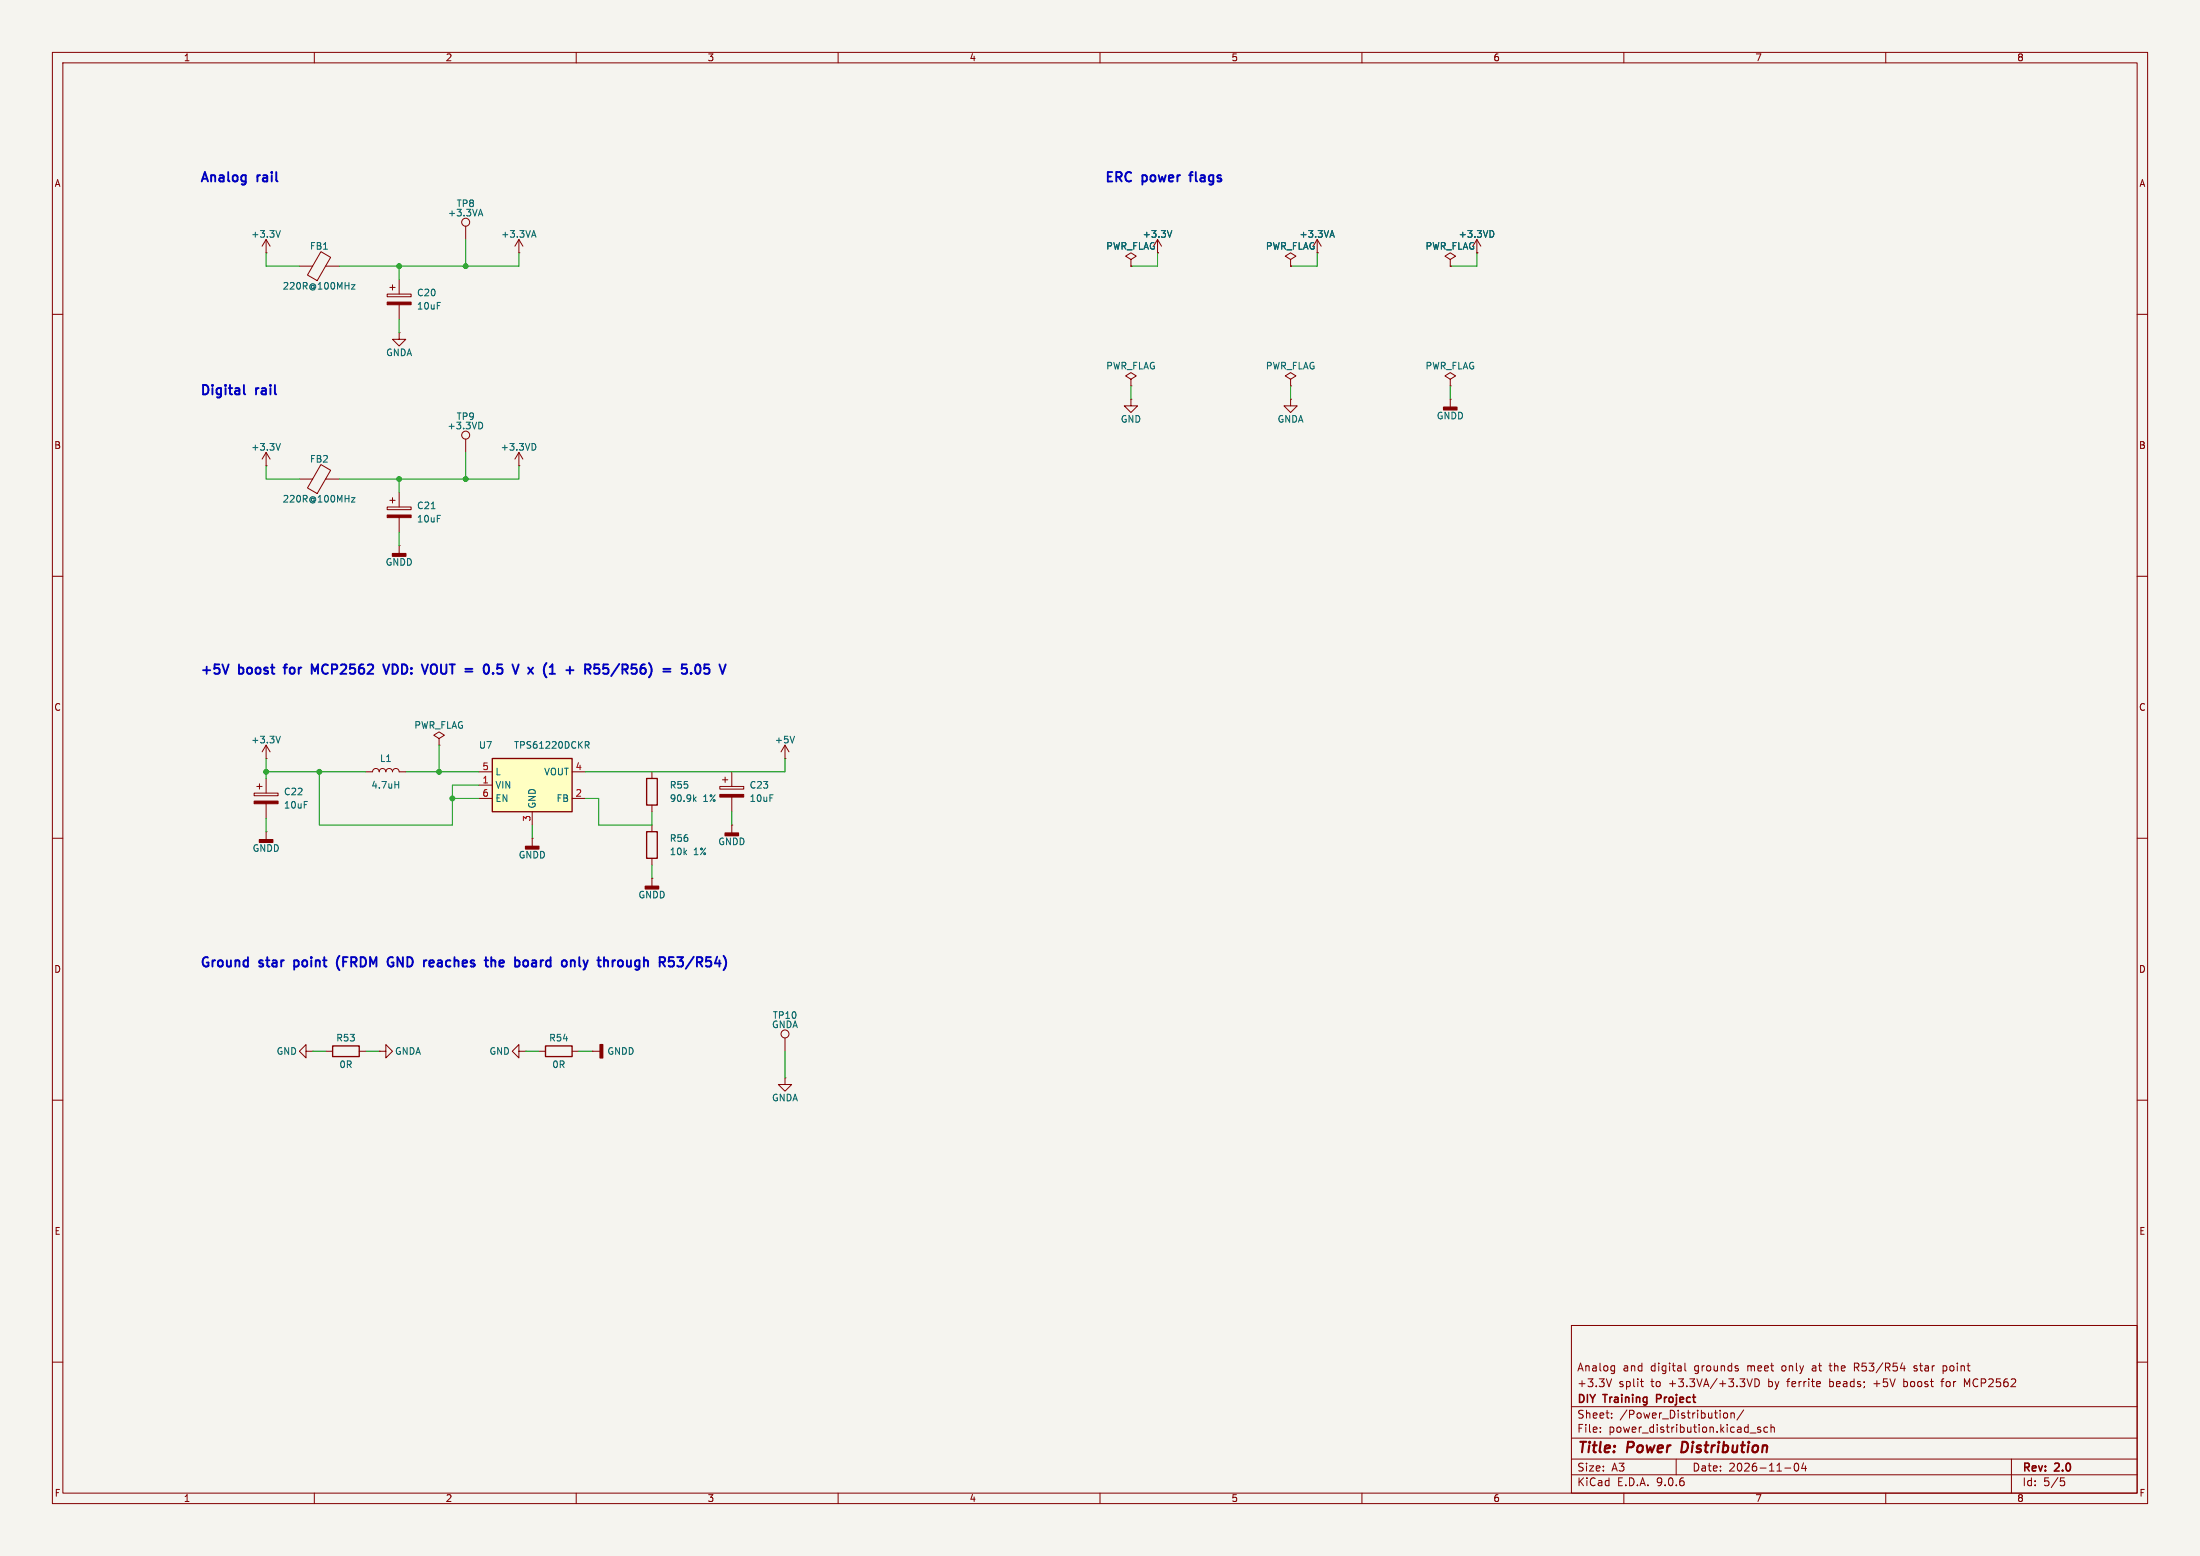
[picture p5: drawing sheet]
<svg xmlns="http://www.w3.org/2000/svg" width="420mm" height="297mm" viewBox="0 0 420 297" stroke-linecap="round" stroke-linejoin="round" font-family="sans-serif">
<path d="M0 0h420v297h-420z" fill="#f5f4ef" stroke="#f5f4ef" stroke-width=".19"/>
<g fill="none" stroke="#840000" stroke-width=".19">
<path d="M10 10h400v277h-400zM12 12h396v273h-396zM60 10v2M110 10v2M160 10v2M210 10v2M260 10v2M310 10v2M360 10v2M50.8 48.3h.1M50.8 45.7v2.6M50.8 45.7l-.8 1.3"/>
<path d="M50.8 45.7l.8 1.3M57.1 50.8h2.6M61.3 48l1.8 1.1-2.5 4.5-1.9-1.1zM62.2 50.8h2.6M73.9 56.1h4.6v.5h-4.6zM74.4 54.9h1M74.9 54.4v1M76.2 53.3v2.8M76.2 58.2v2.8M88.9 43.2v2.5M99.1 48.3h.1M99.1 45.7v2.6"/>
<path d="M99.1 45.7l-.8 1.3M99.1 45.7l.7 1.3M215.9 49.5l1-.6-1-.6-1 .6 1 .6v1.3M215.9 50.8h.1M221 45.7l-.8 1.3M221 45.7l.7 1.3M221 45.7v2.6M251.5 45.7l-.8 1.3M251.5 45.7l.7 1.3M251.5 45.7v2.6M276.9 49.5l1-.6-1-.6-1.1 .6 1.1 .6v1.3M276.9 50.8h.1"/>
<path d="M10 60h2M76.2 63.5v1.3h1.3l-1.3 1.2-1.3-1.2h1.3M76.2 63.5h.1M215.9 72.4l1-.6-1-.7-1 .7 1 .6v1.3M215.9 73.7h.1M215.9 76.2v1.3h1.3l-1.3 1.2-1.3-1.2h1.3M215.9 76.2h.1M246.4 72.4l1-.6-1-.7-1 .7 1 .6v1.3M246.4 73.7h.1M246.4 76.2v1.3h1.2l-1.2 1.2-1.3-1.2h1.3M246.4 76.2h.1M276.9 72.4l1-.6-1-.7-1.1 .7 1.1 .6v1.3"/>
<path d="M276.9 73.7h.1M408 60h2M50.8 88.9h.1M50.8 86.4v2.5M50.8 86.4l-.8 1.2M50.8 86.4l.8 1.2M57.1 91.4h2.6M61.3 88.7l1.8 1.1-2.5 4.4-1.9-1.1zM62.2 91.4h2.6M73.9 96.8h4.6v.5h-4.6zM74.4 95.5h1M74.9 95v1"/>
<path d="M76.2 94v2.8M76.2 98.8v2.8M88.9 83.8v2.6M99.1 88.9h.1M99.1 86.4l-.8 1.2M99.1 86.4l.7 1.2M99.1 86.4v2.5M10 110h2M76.2 104.1h.1M76.2 104.1v1.6M408 110h2M10 160h2"/>
<path d="M48.5 151.4h4.6v.5h-4.6zM49 150.1h1M49.5 149.6v1M50.8 144.8h.1M50.8 158.8h.1M50.8 142.2v2.6M50.8 148.6v2.8M50.8 153.4v2.8M50.8 158.8v1.5M50.8 142.2l-.8 1.3M50.8 142.2l.8 1.3M69.8 147.3h1.3a.64 .64 0 0 1 .7-.6 .64 .64 0 0 1 .6 .6 .64 .64 0 0 1 .6-.6 .64 .64 0 0 1 .7 .6 .64 .64 0 0 1 .6-.6 .64 .64 0 0 1 .6 .6 .64 .64 0 0 1 .7-.6 .64 .64 0 0 1 .6 .6h1.3"/>
<path d="M83.8 141l1-.7-1-.6-1 .6 1 .7v1.2M83.8 142.2h.1M124.5 147.3v1.3M124.5 153.7v1.2M137.4 150.1h4.6v.5h-4.6zM137.9 148.8h1M138.4 148.3v1.1M139.7 157.5h.1M139.7 147.3v2.8M139.7 152.1v2.8M139.7 157.5v1.5M149.9 144.8h.1"/>
<path d="M149.9 142.2l-.8 1.3M149.9 142.2l.7 1.3M149.9 142.2v2.6M408 160h2M101.6 160h.1M101.6 160v1.5M124.5 167.6h.1M124.5 167.6v1.6M149.9 198.1v2.6M10 210h2M58.4 200.7v-1.3l-1.3 1.3 1.3 1.2v-1.2h1.3M59.7 200.7h.1"/>
<path d="M62.2 200.7h1.3M68.6 200.7h1.2M72.4 200.7h1.3v-1.3l1.2 1.3-1.2 1.2v-1.2M72.4 200.7h.1M99.1 200.7v-1.3l-1.3 1.3 1.3 1.2v-1.2h1.2M100.3 200.7h.1M102.9 200.7h1.2M109.2 200.7h1.3M113 200.7h.1M113 200.7h1.6M149.9 205.7v1.3h1.2l-1.2 1.3-1.3-1.3h1.3M149.9 205.7h.1"/>
<path d="M408 210h2M300 253h108v32h-108zM10 260h2M300 278.5h108M300 274.5h108M300 268.5h108M305.5 273.2v.2M305.5 272.5v.1M307.7 270.5v.2M307.7 269.8v.1M307.7 263.2l-.5 1.5M308.1 260.7l.1 .1"/>
<path d="M308.2 260.7v1.2l-.1 .2M308.2 261.6l-.1 .1M313.2 263.7h.5M313.4 264.5l.3 .2M320 278.5v3M321.7 260.2v1.3l.2 .2M329.2 269.8l.3-.1 .3 .3v.4l-.3 .3-.3-.1-.2-.2zM330.4 269.8l.3-.1 .3 .1 .1 .9M330.4 269.7v1M331.8 261.3v.3M332.9 269.1l-1.3 1.9M333.5 263.2l.5 1.5 .5-1.5"/>
<path d="M334.1 273.5h1.1M335 263.2a.76 .76 0 0 1 .9 .7 .76 .76 0 0 1-.9 .8zM336.1 272.5l-.4-.1-.2 .2 .1 .2 .5 .2v.3h-.6M337.4 272.5l-.4-.1-.3 .3 .2 .6h.5M338.1 272.5l.2-.1 .4 .1v.9M338.1 271.9v1.5M342.7 279.4l.2-.1a.8 .8 0 0 1 .5 .7 .8 .8 0 0 1-.5 .8l-.2-.2-.2-.4zM344.3 279.2l-.4 1.1h1M344.7 279.8v1M349.2 260.7h.5M354 261h.6M354.6 260.2h-.6v1.5"/>
<path d="M362.8 261.2h.9M363.4 264.6l.5 .1M363.4 263.2v1.5M363.9 263.7l-.5 .1M365.4 261.6l.4 .1M365.8 260.7l-.4 .1v.1v.2l.4 .1M370.5 263.7h.6M370.9 260.8h.6M370.9 261.6h.6M370.9 260.7v1.5M371.1 263.2l-.4 .2v1.3M376 263.2l-.5 1.1-.5-1.1v1.5"/>
<path d="M384 278.5v6.5M408 260h2M60 285v2M110 285v2M160 285v2M210 285v2M260 285v2M300 281.5h108M310 285v2M340.7 280.2h1.2M360 285v2M393.4 282.1h.7"/>
<path d="M393.5 282.7h.4l.3 .2-.2 .6-.5 .1"/>
<circle cx="88.9" cy="42.4" r=".76"/>
<circle cx="88.9" cy="83.1" r=".76"/>
<circle cx="149.9" cy="197.4" r=".76"/>
</g>
<path d="M321.2 275.2l-.2 2h.4" fill="none" stroke="#840000" stroke-width=".4"/>
<path d="M316.3 267h.5M316.8 266.2h-.5v1.5" fill="none" stroke="#840000" stroke-width=".3"/>
<g fill="#840000" stroke="#840000" stroke-width=".25">
<path d="M74.9 105.7h2.6v.5h-2.6z"/>
<path d="M138.4 159h2.6v.5h-2.6z"/>
<path d="M123.2 169.2h2.5v.5h-2.5z"/>
<path d="M114.6 199.4h.5v2.5h-.5z"/>
<path d="M49.5 160.3h2.6v.5h-2.6z"/>
<path d="M100.3 161.5h2.6v.6h-2.6z"/>
</g>
<g fill="none" stroke="#006464" stroke-width=".19">
<path d="M91.7 39.9l.5 1.3M53.5 44l-.4 1.3M67.1 54.3h.7l-.7 .9h.7M91.4 40.9h.6M101.6 44.9h.6M101.9 44l.4 1.3M223.7 44l-.4 1.3M254 44.9h.6M254.3 44l.4 1.3M53.5 84.7l-.4 1.2M67.1 95h.7l-.7 .8h.7M82.3 97.1h.8"/>
<path d="M91.7 80.6a.68 .68 0 0 1 .4 .6 .68 .68 0 0 1-.4 .7M101.9 84.7a.68 .68 0 0 1 .4 .6 .68 .68 0 0 1-.4 .6M53.5 140.5l-.4 1.3M75.4 149.8h.7M76.1 149.2v1.2M132.5 152.5l.4 .5M132.9 152.1l-.5 .5M151.7 140.5l-.4 1.3"/>
</g>
<g fill="#840000" stroke="#840000" stroke-width=".19">
<path d="M137.4 151.6h4.6v.5h-4.6z"/>
<path d="M73.9 57.7h4.6v.5h-4.6z"/>
<path d="M48.5 152.9h4.6v.5h-4.6z"/>
<path d="M73.9 98.3h4.6v.5h-4.6z"/>
</g>
<path d="M123.4 148.6h2.1v5.1h-2.1zM63.5 199.6h5.1v2.1h-5.1zM104.1 199.6h5.1v2.1h-5.1z" fill="none" stroke="#840000" stroke-width=".25"/>
<path d="M94 144.8h15.2v10.1h-15.2z" fill="#ffffc2"/>
<path d="M94 144.8h15.2v10.1h-15.2zM123.4 158.8h2.1v5h-2.1z" fill="none" stroke="#840000" stroke-width=".25"/>
<g fill="none" stroke="#840000" stroke-width=".19">
<path d="M215.9 50.8h.1M246.4 49.5l1-.6-1-.6-1 .6 1 .6v1.3M246.4 50.8h.1M276.9 50.8h.1M281.9 45.7l-.7 1.3M281.9 45.7l.8 1.3M281.9 45.7v2.6M276.9 76.2h.1M276.9 76.2v1.5M91.4 147.3h2.6M91.4 149.9h2.6M91.4 152.4h2.6"/>
<path d="M101.6 154.9v2.6M109.2 147.3h2.6M109.2 152.4h2.6M124.5 157.5v1.3M124.5 163.8v1.3"/>
</g>
<path d="M223.7 44l-.4 1.3M254 44.9h.6M254.3 44l.4 1.3M284.8 44a.68 .68 0 0 1 .4 .6 .68 .68 0 0 1-.4 .7M111.7 141.5h.5l.3 .3-.2 .4h-.6M112 142.2l.5 .6" fill="none" stroke="#006464" stroke-width=".19"/>
<path d="M275.6 77.7h2.5v.5h-2.5z" fill="#840000" stroke="#840000" stroke-width=".25"/>
<g fill="none" stroke="#009600" stroke-width=".19">
<path d="M50.8 48.3v2.5h6.3M76.2 50.8v2.5M88.9 45.7v5.1M99.1 48.3v2.5h-34.3M221 48.3v2.5h-5.1M251.5 48.3v2.5h-5.1M281.9 48.3v2.5h-5M76.2 61v2.5M215.9 73.7v2.5M246.4 73.7v2.5M276.9 73.7v2.5M50.8 88.9v2.5h6.3"/>
<path d="M76.2 91.4v2.6M88.9 86.4v5M99.1 88.9v2.5h-34.3M76.2 101.6v2.5M50.8 144.8v3.8M50.8 156.2v2.6M50.8 147.3h19M61 147.3v10.2h25.4v-7.6h5M77.5 147.3h13.9M83.8 142.2v5.1M86.4 152.4h5M101.6 157.5v2.5"/>
<path d="M111.8 152.4h2.5v5.1h10.2v-2.6M139.7 154.9v2.6M149.9 144.8v2.5h-38.1M124.5 165.1v2.5M59.7 200.7h2.5M69.8 200.7h2.6M100.3 200.7h2.6M110.5 200.7h2.5M149.9 200.7v5"/>
</g>
<g fill="none" stroke="#0000c2" stroke-width=".36">
<path d="M38.5 34.6l.6-1.8 .6 1.8M43.6 32.8v1.6M51.9 32.8v.2M52.7 32.8v1.6M212.3 32.8h-.8v1.8M214.1 33l-.3-.2h-.7v1.8M215.9 33v-.1a.65 .65 0 0 0-.9 .2M227 33.4h.7M227.7 32.8l-.4 .1v.2M228.3 32.8v1.6M39.6 73.7l-.4-.2h-.4v1.8M40.6 73.5v.1"/>
<path d="M43.1 73.5v.1M43.9 73.5v1.5M46.6 73.5v1.5l.2 .3M51.6 73.5v.1M52.5 73.5v1.5M41.9 126.8h-.9l-.1 .9M42.5 126.8l.6 1.8 .6-1.8M45.6 126.8v1.8M52 126.8v1.6M54.1 127.4h.7M54.8 126.8l-.3 .1-.1 .2M59.5 128.6v-1.8l.6 1.3 .6-1.3v1.8"/>
<path d="M62.6 127l-.1-.1a.65 .65 0 0 0-.8 .2M64.3 127l-.2-.2h-.7v1.8M65.1 127l.2-.2h.5l.2 .2M67.7 126.8h-.8l-.1 .9M69.4 126.8l-.6 .2M70.2 127l.3-.2h.4l.3 .2M73.1 126.8l.6 1.8 .6-1.8M75.8 127.1l-.4-.3h-.5v1.8M77.6 127.1l-.4-.3h-.5v1.8M80.5 126.8l.6 1.8 .6-1.8M82.3 127.1a.61 .61 0 0 1 1 0M82.3 128.4l.4 .2h.3"/>
<path d="M84.2 126.8v1.5M85.2 126.8v1.5M85.8 126.8h1.1M86.3 126.8v1.8M92.3 127.9l.1-.7 .4-.4 .4 .2 .2 .9M95.9 126.8h-.9l-.1 .9 .3-.2 .6 .1 .1 .2v.6l-.3 .2h-.4l-.3-.2M97.8 126.8l.6 1.8 .6-1.8M100.8 127.4l1 1.2M101.8 127.4l-1 1.2M104.3 126.6l-.3 .5M104.9 128.6h1.1M105.3 127.1l.2-.3v1.8"/>
<path d="M108.1 127.9h1.4M108.8 127.2v1.4M112.7 127l-.3-.2h-.7v1.8M114.4 126.8h-.9l-.1 .9 .3-.2 .6 .1 .2 .2-.1 .6-.3 .2h-.4l-.3-.2M116.1 126.8h-.9l-.1 .9M118.2 126.7l-1.5 2.3M118.8 127.8h.7M119.8 127l-.3-.2h-.7v1.8M121.5 126.8h-.9l-.1 .9M123.1 126.8l-.6 .2M123.9 126.6l.3 .5M131.1 126.8h-.9l-.1 .9"/>
<path d="M131.9 128.4v.2M132.9 127l.4-.2a1.13 1.13 0 0 1 0 1.8l-.3-.1-.2-.2-.1-.8zM134.4 128.4l.3 .2M135.4 126.8h-.9l-.1 .9 .3-.2h.4l.4 .3M137.3 126.8l.6 1.8 .6-1.8M39.7 182.8a.65 .65 0 0 0-.8 .2M47.3 182.7v1.8M51 182.7v1.5M56.2 183.3v1.8M56.2 184.4l.1 .1M56.3 183.3l-.1 .1M59.4 182.7v.2"/>
<path d="M61.9 182.7v1.5M64.8 182.4a2.06 2.06 0 0 0 0 2.8M66.4 182.7h-.9v1.8M68 182.9l-.3-.2h-.6v1.8M69.7 183l-.4-.3h-.4v1.8M70.7 184.5v-1.8l.6 1.3 .6-1.3v1.8M74.8 183.7h.3v.6l-.3 .2-.5-.1M75 182.8a.65 .65 0 0 0-.8 .2M76.9 182.7v1.8l-1-1.8v1.8M78.6 183l-.4-.3h-.4v1.8M82.6 183.3l.1 .1 .1 .3-.8 .2M82.7 184.4l-.1 .1"/>
<path d="M86.8 182.7v1.8M92.8 182.7v1.5M93.8 182.7v1.8M94.1 183.3h.2l.3 .3v.9M95.6 183.3l-.3 .3v.6l.3 .3M96.2 183.7l-.9 .2M98.3 182.7v1.8M102.1 183.3l-.5 .1M102.2 183.8h-.4a.35 .35 0 0 0-.3 .4 .35 .35 0 0 0 .3 .3h.4M105.1 182.7v1.8M110.6 182.7v1.5l.3 .3M111.4 183.3l.4 1.2-.2 .4-.2 .2"/>
<path d="M114.3 182.7v1.5M115.3 182.7v1.8M118.3 183.3l.4 .1 .2 .2-.1 .7-.5 .2M122.9 182.7v1.8M126.9 182.9l-.3-.2h-.7v1.8M128.6 182.7h-.9v.9M129.3 182.7h1.1l-.6 .7M130.2 183.5l.2 .2v.5l-.2 .2M132.5 182.6l-1.6 2.3M134 182.9l-.3-.2h-.6v1.8M135.7 182.7h-.8l-.1 .9M136.9 182.6l-.4 1.3"/>
<path d="M138.1 182.4l.4 .6"/>
</g>
<g fill="#009600" stroke="#009600" stroke-width=".19">
<circle cx="88.9" cy="91.4" r=".46"/>
<circle cx="76.2" cy="50.8" r=".46"/>
<circle cx="76.2" cy="91.4" r=".46"/>
<circle cx="88.9" cy="50.8" r=".46"/>
<circle cx="83.8" cy="147.3" r=".46"/>
<circle cx="86.4" cy="152.4" r=".46"/>
<circle cx="50.8" cy="147.3" r=".46"/>
<circle cx="61" cy="147.3" r=".46"/>
</g>
<g font-size="2.8" fill="#840000">
<text x="301" y="277.9">Title:</text>
<text x="310.6" y="277.9">Power</text>
<text x="321.8" y="277.9">Distribution</text>
</g>
<g font-size="2.5" fill="#0000c2">
<text x="38.1" y="35.6">Analog</text>
<text x="49.2" y="35.6">rail</text>
<text x="210.8" y="35.6">ERC</text>
<text x="218.1" y="35.6">power</text>
<text x="228" y="35.6">flags</text>
<text x="38.1" y="76.3">Digital</text>
<text x="48.9" y="76.3">rail</text>
<text x="38.1" y="129.6">+5V</text>
<text x="45.7" y="129.6">boost</text>
<text x="55.1" y="129.6">for</text>
<text x="61" y="129.6">MCP2562</text>
<text x="75.6" y="129.6">VDD:</text>
<text x="83.7" y="129.6">VOUT</text>
<text x="92.5" y="129.6">=</text>
<text x="103.2" y="129.6">V</text>
<text x="110.4" y="129.6">(1</text>
<text x="115.4" y="129.6">+</text>
<text x="119.7" y="129.6">R55/R56)</text>
<text x="135.3" y="129.6">=</text>
<text x="38.1" y="185.5">Ground</text>
<text x="49.6" y="185.5">star</text>
<text x="56.9" y="185.5">point</text>
<text x="65.8" y="185.5">(FRDM</text>
<text x="76.3" y="185.5">GND</text>
<text x="83.9" y="185.5">reaches</text>
<text x="96.4" y="185.5">the</text>
<text x="102.7" y="185.5">board</text>
<text x="112.4" y="185.5">only</text>
<text x="120.1" y="185.5">through</text>
<text x="132.5" y="185.5">R53/R54)</text>
</g>
<g font-size="2.1" fill="#840000">
<text x="301" y="262">Analog</text>
<text x="309.8" y="262">and</text>
<text x="315.2" y="262">digital</text>
<text x="323.6" y="262">grounds</text>
<text x="333.8" y="262">meet</text>
<text x="340.6" y="262">only</text>
<text x="346.5" y="262">at</text>
<text x="350" y="262">the</text>
<text x="354.8" y="262">R53/R54</text>
<text x="366.4" y="262">star</text>
<text x="372.1" y="262">point</text>
<text x="301" y="268.2">DIY</text>
<text x="301" y="265">+3.3V</text>
<text x="306.2" y="268.2">Training</text>
<text x="309" y="265">split</text>
<text x="315.2" y="265">to</text>
<text x="316.9" y="268.2">Project</text>
<text x="318.7" y="265">+3.3VA/+3.3VD</text>
<text x="337.8" y="265">by</text>
<text x="341.6" y="265">ferrite</text>
<text x="349.8" y="265">beads;</text>
<text x="358.4" y="265">+5V</text>
<text x="364.2" y="265">boost</text>
<text x="371.7" y="265">for</text>
<text x="376.1" y="265">MCP2562</text>
<text x="301" y="273.7">File:</text>
<text x="301" y="271">Sheet:</text>
<text x="307.1" y="273.7">power_distribution.kicad_sch</text>
<text x="309.2" y="271">/Power_Distribution/</text>
<text x="301" y="281.1">Size:</text>
<text x="307.6" y="281.1">A3</text>
<text x="323" y="281.1">Date:</text>
<text x="330" y="281.1">2026-11-04</text>
<text x="386" y="281.3">Rev:</text>
<text x="392.4" y="281.3">2.0</text>
<text x="301" y="283.9">KiCad</text>
<text x="308.7" y="283.9">E.D.A.</text>
<text x="316.3" y="283.9">9.0.6</text>
<text x="386" y="283.9">Id:</text>
<text x="390.1" y="283.9">5/5</text>
</g>
<g font-size="1.8" fill="#840000">
<text x="35" y="11.9">1</text>
<text x="85" y="11.9">2</text>
<text x="135" y="11.9">3</text>
<text x="185" y="11.9">4</text>
<text x="235" y="11.9">5</text>
<text x="285" y="11.9">6</text>
<text x="335" y="11.9">7</text>
<text x="385" y="11.9">8</text>
<text x="10.3" y="35.9">A</text>
<text x="408.3" y="35.9">A</text>
<text x="241.6" y="47.9">PWR_FLAG</text>
<text x="272" y="47.9">PWR_FLAG</text>
<text x="10.3" y="85.9">B</text>
<text x="408.2" y="85.9">B</text>
<text x="10.3" y="135.9">C</text>
<text x="408.2" y="135.9">C</text>
<text x="10.3" y="185.9">D</text>
<text x="408.2" y="185.9">D</text>
<text x="10.3" y="235.9">E</text>
<text x="408.3" y="235.9">E</text>
<text x="10.3" y="285.9">F</text>
<text x="35" y="286.9">1</text>
<text x="85" y="286.9">2</text>
<text x="135" y="286.9">3</text>
<text x="185" y="286.9">4</text>
<text x="235" y="286.9">5</text>
<text x="285" y="286.9">6</text>
<text x="335" y="286.9">7</text>
<text x="385" y="286.9">8</text>
<text x="408.3" y="285.9">F</text>
</g>
<g font-size="1.8" fill="#006464">
<text x="85.4" y="41.5">+3.3VA</text>
<text x="87.1" y="39.7">TP8</text>
<text x="47.9" y="45.6">+3.3V</text>
<text x="59.1" y="47.9">FB1</text>
<text x="95.6" y="45.6">+3.3VA</text>
<text x="211.1" y="47.9">PWR_FLAG</text>
<text x="218" y="45.6">+3.3V</text>
<text x="248" y="45.6">+3.3VA</text>
<text x="278.4" y="45.6">+3.3VD</text>
<text x="53.9" y="55.5">220R@100MHz</text>
<text x="79.5" y="56.7">C20</text>
<text x="79.5" y="59.3">10uF</text>
<text x="73.6" y="68.2">GNDA</text>
<text x="211.1" y="70.7">PWR_FLAG</text>
<text x="241.6" y="70.7">PWR_FLAG</text>
<text x="272" y="70.7">PWR_FLAG</text>
<text x="85.3" y="82.1">+3.3VD</text>
<text x="87.1" y="80.4">TP9</text>
<text x="213.9" y="80.9">GND</text>
<text x="243.8" y="80.9">GNDA</text>
<text x="274.2" y="80.2">GNDD</text>
<text x="47.9" y="86.2">+3.3V</text>
<text x="59.1" y="88.5">FB2</text>
<text x="95.5" y="86.2">+3.3VD</text>
<text x="53.9" y="96.1">220R@100MHz</text>
<text x="79.5" y="97.4">C21</text>
<text x="79.5" y="99.9">10uF</text>
<text x="73.5" y="108.2">GNDD</text>
<text x="47.9" y="142.1">+3.3V</text>
<text x="79" y="139.3">PWR_FLAG</text>
<text x="91.3" y="143.1">U7</text>
<text x="98" y="143.1">TPS61220DCKR</text>
<text x="147.8" y="142.1">+5V</text>
<text x="72.4" y="145.6">L1</text>
<text x="94.5" y="148.2">L</text>
<text x="103.8" y="148.2">VOUT</text>
<text x="54.1" y="152">C22</text>
<text x="54.1" y="154.5">10uF</text>
<text x="70.8" y="150.7">4.7uH</text>
<text x="94.5" y="150.7">VIN</text>
<text x="94.5" y="153.3">EN</text>
<text x="102.5" y="154.4" transform="rotate(-90 102.5 154.4)">GND</text>
<text x="106.2" y="153.3">FB</text>
<text x="127.8" y="153.3">90.9k</text>
<text x="127.8" y="150.7">R55</text>
<text x="134.2" y="153.3">1%</text>
<text x="143" y="150.7">C23</text>
<text x="143" y="153.3">10uF</text>
<text x="127.8" y="160.9">R56</text>
<text x="137" y="161.5">GNDD</text>
<text x="48.1" y="162.8">GNDD</text>
<text x="98.9" y="164.1">GNDD</text>
<text x="127.8" y="163.4">10k</text>
<text x="132.4" y="163.4">1%</text>
<text x="121.8" y="171.7">GNDD</text>
<text x="147.3" y="196.4">GNDA</text>
<text x="147.4" y="194.7">TP10</text>
<text x="52.7" y="201.5">GND</text>
<text x="64.1" y="199">R53</text>
<text x="75.3" y="201.5">GNDA</text>
<text x="93.3" y="201.5">GND</text>
<text x="104.7" y="199">R54</text>
<text x="115.9" y="201.5">GNDD</text>
<text x="64.7" y="204.1">0R</text>
<text x="105.3" y="204.1">0R</text>
<text x="147.3" y="210.4">GNDA</text>
</g>
<g font-size="1.8" fill="#a90000">
<text x="92" y="147.1">5</text>
<text x="92" y="149.6">1</text>
<text x="109.8" y="147.1">4</text>
<text x="92" y="152.1">6</text>
<text x="109.8" y="152.1">2</text>
<text x="101.3" y="156.9" transform="rotate(-90 101.3 156.9)">3</text>
</g>
</svg>
